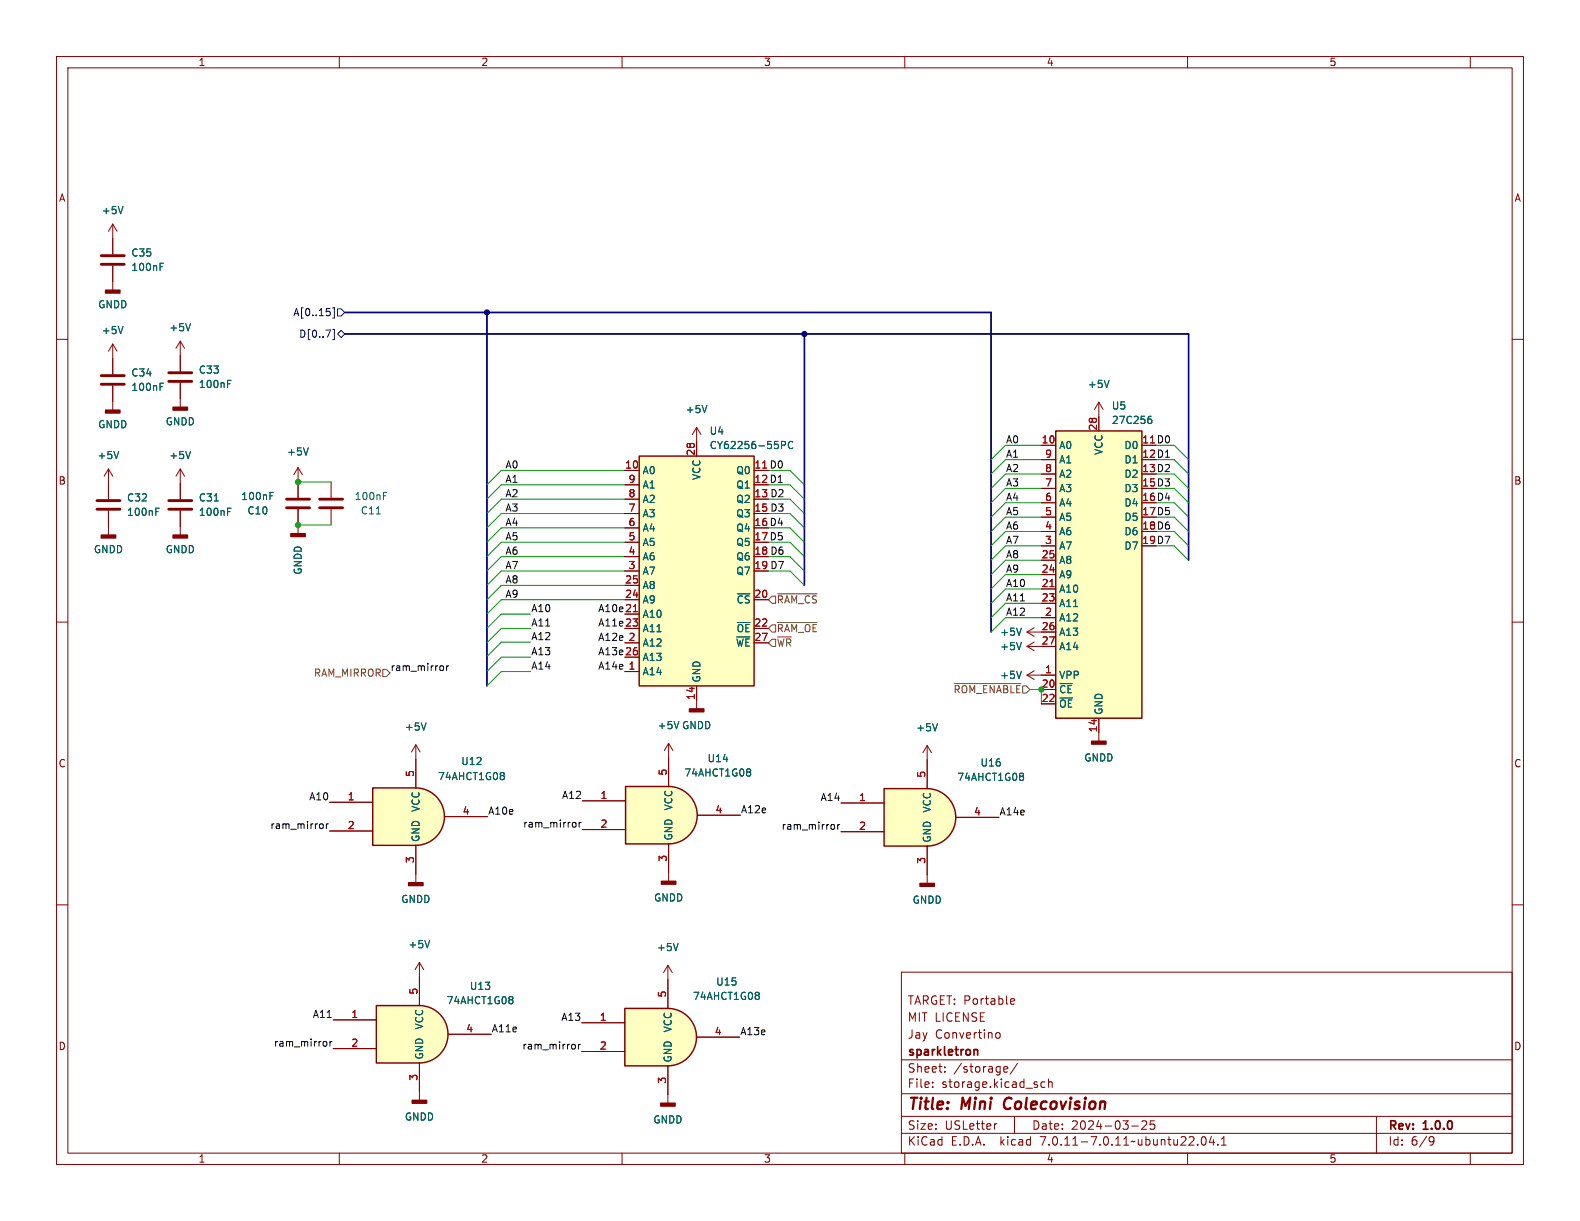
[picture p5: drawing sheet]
<svg xmlns="http://www.w3.org/2000/svg" width="279mm" height="216mm" viewBox="0 0 279 216" stroke-linecap="round" stroke-linejoin="round" font-family="sans-serif">
<g fill="none" stroke="#840000" stroke-width=".18">
<path d="M10 10h259.4v195.9h-259.4zM12 12h255.4v191.9h-255.4zM60 10v2M110 10v2M160 10v2M210 10v2M260 10v2M10 60h2M267.4 60h2M10 110h2M267.4 110h2M118.2 131.4l-.7 1.3"/>
<path d="M118.2 131.4v2.6M118.2 131.4l.8 1.3M123.2 123.8v1.5M10 160h2M118.2 154.3v1.5M267.4 160h2M159.4 171.9h108v32h-108zM178.7 177.4l.2 .2 .5-.1M178.7 176.8l.2-.2h.3l.2 .2v.1l-.7 .2M74.2 193v1.6M159.4 197.4h108M159.4 193.4h108"/>
<path d="M159.4 187.4h108M164.9 192.1v.2M164.9 191.4v.1M167.1 189.4v.2M167.1 188.7v.1M176.1 182.9l.3-.3 .3 .1 .2 .2v.4l-.2 .2-.3 .1-.3-.3M176.3 198.7l-.3 .1M177.5 189.4l.2 .2 .4-.1M177.5 188.8l.2-.2h.3l.2 .2v.1l-.7 .2M179.4 197.4v3M179.9 188l-1.3 1.9M184.8 191.4l-.4-.1-.3 .3v.4l.1 .2h.6"/>
<path d="M185.4 191.4l.2-.1 .4 .1 .1 .9M185.4 190.8v1.5M200.1 199.1h1.2M201.9 198.3l.6-.1 .2 .1 .1 .3-.9 1.1h.9M204.1 198.2h-.7v.7l.2-.1h.5l.1 .2-.1 .5-.2 .2-.5-.2M243.4 197.4v6.5M60 203.9v2M110 203.9v2M159.4 200.4h108M160 203.9v2M210 203.9v2M211.8 202.3v.2"/>
<path d="M212.6 201.1l.2-.1a.81 .81 0 0 1 .6 .6 .81 .81 0 0 1-.3 .8l-.2 .1a.81 .81 0 0 1-.3-1.4zM214.2 200.9l-.3 1.1h.9M214.6 201.5v1M215.4 202.3v.2M216 202.5h.9M216 201.4l.4-.4v1.5M253 201l.5 .1a.99 .99 0 0 1-.4 1.4h-.2M253.6 201.6l-.3 .3h-.3M260 203.9v2"/>
</g>
<path d="M177.8 194.4a1.27 1.27 0 0 0 0 1.6" fill="none" stroke="#840000" stroke-width=".4"/>
<path d="M172.3 185.6h.5l.1 1" fill="none" stroke="#840000" stroke-width=".3"/>
<g fill="#840000" stroke="#840000" stroke-width=".25">
<path d="M72.9 194.6h2.5v.5h-2.5z"/>
<path d="M121.9 125.3h2.6v.6h-2.6z"/>
<path d="M117 155.8h2.5v.5h-2.5z"/>
</g>
<path d="M118.2 139.1a5.1 5.1 0 0 1 5.1 5 5.1 5.1 0 0 1-5.1 5.1z" fill="#ffffc2" stroke="#ffffc2" stroke-width=".18"/>
<path d="M110.6 139.1h7.6v10.1h-7.6z" fill="#ffffc2"/>
<path d="M110.6 139.1h7.6a5.1 5.1 0 0 1 5.1 5 5.1 5.1 0 0 1-5.1 5.1h-7.6z" fill="none" stroke="#840000" stroke-width=".25"/>
<path d="M31.9 60.3l-.8 1.3M31.9 60.3v2.6M31.9 60.3l.7 1.3M118.2 134v5.1M103 141.6h7.6M103 146.7h7.6M118.2 149.2v5.1M123.3 144.1h7.6" fill="none" stroke="#840000" stroke-width=".18"/>
<path d="M33.7 57.2l-.4 1.3M132.5 136l.2 .2-.2 .3 .2 .2v.3l-.2 .2" fill="none" stroke="#006464" stroke-width=".18"/>
<path d="M118.1 178.3a5.1 5.1 0 0 1 5.1 5.1 5.1 5.1 0 0 1-5.1 5.1z" fill="#ffffc2" stroke="#ffffc2" stroke-width=".18"/>
<path d="M110.5 178.3h7.6v10.2h-7.6z" fill="#ffffc2"/>
<path d="M186.7 76.2h15.2v50.8h-15.2zM110.5 178.3h7.6a5.1 5.1 0 0 1 5.1 5.1 5.1 5.1 0 0 1-5.1 5.1h-7.6z" fill="none" stroke="#840000" stroke-width=".25"/>
<g fill="none" stroke="#840000" stroke-width=".18">
<path d="M19.9 49.8v1.5M184.1 78.7h2.6M194.3 73.7v2.5M184.1 99.1h2.6M184.1 96.5h2.6M184.1 94h2.6M184.1 91.4h2.6M184.1 88.9h2.6M184.1 86.4h2.6M184.1 83.8h2.6M184.1 81.3h2.6M184.1 119.4h2.6"/>
<path d="M184.1 109.2h2.6M184.1 104.1h2.6M184.1 106.7h2.6M184.1 101.6h2.6M184.1 111.8h2.6M184.1 114.3h2.6M184.1 121.9h2.6M184.1 124.5h2.6M194.3 127v4.1M118.1 170.7v7.6M118.1 170.7l-.8 1.3M118.1 170.7l.8 1.3"/>
<path d="M102.9 180.8h7.6M102.9 185.9h7.6M118.1 188.5v6.6M123.2 183.4h7.6"/>
</g>
<path d="M203.2 74.1h.4l.1 .2-.1 .5-.4 .1M203.6 73.6l-.4 .1M119.9 166.8l-.4 1.3M134 175.5l.3 .2-.3 .3 .3 .2v.3l-.3 .2" fill="none" stroke="#006464" stroke-width=".18"/>
<g fill="#840000" stroke="#840000" stroke-width=".25">
<path d="M116.8 195.1h2.6v.5h-2.6z"/>
<path d="M193 131.1h2.6v.5h-2.6z"/>
<path d="M18.7 51.3h2.5v.5h-2.5z"/>
</g>
<g fill="#ffffc2" stroke="#ffffc2" stroke-width=".18">
<path d="M186.7 76.2h15.2v50.8h-15.2z"/>
<path d="M73.5 139.3a5.1 5.1 0 0 1 5.1 5.1 5.1 5.1 0 0 1-5.1 5.1z"/>
</g>
<path d="M185.7 103.7h.7" fill="none" stroke="#a90000" stroke-width=".18"/>
<path d="M65.9 139.3h7.6v10.2h-7.6z" fill="#ffffc2"/>
<path d="M65.9 139.3h7.6a5.1 5.1 0 0 1 5.1 5.1 5.1 5.1 0 0 1-5.1 5.1h-7.6z" fill="none" stroke="#840000" stroke-width=".25"/>
<path d="M73.5 134.2v5.1M58.3 141.9h7.6M58.3 146.9h7.6M73.5 149.5v5.1M78.6 144.4h7.6" fill="none" stroke="#840000" stroke-width=".18"/>
<path d="M88.9 136.6l.3 .2-.3 .3 .3 .3v.2l-.3 .3" fill="none" stroke="#006464" stroke-width=".18"/>
<path d="M74.2 177.8a5.1 5.1 0 0 1 5 5.1 5.1 5.1 0 0 1-5 5.1z" fill="#ffffc2" stroke="#ffffc2" stroke-width=".18"/>
<path d="M66.5 177.8h7.7v10.2h-7.7z" fill="#ffffc2"/>
<path d="M113 80.6h20.3v40.7h-20.3zM66.5 177.8h7.7a5.1 5.1 0 0 1 5 5.1 5.1 5.1 0 0 1-5 5.1h-7.7z" fill="none" stroke="#840000" stroke-width=".25"/>
<g fill="none" stroke="#840000" stroke-width=".18">
<path d="M19.9 39.6v5.4M19.9 39.6l-.7 1.3M19.9 39.6l.8 1.3M19.9 47v2.8M19.9 60.8v2.6M19.9 71v1.5M19.9 60.8l-.7 1.3M19.9 60.8l.8 1.3M31.9 62.9v2.8M31.9 67.7v4.3M123.2 75.6v5M123.2 75.6l-.8 1.2"/>
<path d="M123.2 75.6l.8 1.2M194.3 71.1l.8 1.3M194.3 71.1v2.6M194.3 71.1l-.8 1.3M19.2 82.9v5.4M19.2 90.3v4.3M19.2 82.9l-.8 1.3M19.2 82.9l.7 1.3M31.9 82.9v5.4M31.9 90.3v4.3M31.9 82.9l-.8 1.3M31.9 82.9l.7 1.3"/>
<path d="M52.7 82.7v5.3M52.7 90v4.4M52.7 82.7l-.8 1.2M52.7 82.7l.8 1.2M58.5 85.2v2.8M58.5 90v2.8M110.5 83.2h2.5M110.5 98.4h2.5M110.5 95.9h2.5M110.5 93.3h2.5M110.5 90.8h2.5M110.5 88.3h2.5"/>
<path d="M110.5 85.7h2.5M110.5 118.7h2.5M110.5 113.7h2.5M110.5 106h2.5M110.5 108.6h2.5M110.5 111.1h2.5M110.5 103.5h2.5M110.5 116.2h2.5M110.5 101h2.5M133.3 113.7h2.6M133.3 106h2.6M133.3 111.1h2.6"/>
<path d="M181.6 111.8h2.5M181.6 111.8l1.3 .7M181.6 119.4h2.5M181.6 119.4l1.3 .7M181.6 114.3h2.5M181.6 114.3l1.3 .8M182.9 111l-1.3 .8M182.9 118.6l-1.3 .8M182.9 113.5l-1.3 .8M123.2 121.3v2.5M164 131.8l-.8 1.3M164 131.8v2.6"/>
<path d="M164 131.8l.7 1.3M74.2 170.2v7.6M74.2 170.2l-.8 1.3M74.2 170.2l.7 1.3M58.9 180.3h7.6M58.9 185.4h7.6M74.2 188v5M79.2 182.9h7.7"/>
</g>
<g fill="none" stroke="#006464" stroke-width=".18">
<path d="M21.8 36.5l-.5 1.3M21.8 57.7l-.5 1.3M28.3 47.2h.4M28.3 46.6h.6M21 79.8l-.4 1.3M33.7 79.8l-.4 1.3M40.2 67.9h.5M40.2 67.3h.6M54.5 79.2l-.4 1.3M125 71.7l-.4 1.3M138.2 78h.5l.2 .3-.1 .4h-.6M140.2 78.2a.6 .6 0 0 0-.8 .4 .6 .6 0 0 0 .5 .7l.3-.1"/>
<path d="M196.1 67.3l-.4 1.2M27.5 90.5h.5M27.5 89.9h.6M37.9 88.6h.7M40.2 90.5h.5M40.2 89.9h.6M47.7 87.7h.5M47.7 87.1h.6M66.5 90.9h.8M67.8 87.7h.4M67.8 87.1h.6M180.6 111.1l-.4 1.2"/>
<path d="M180.6 118.7l-.4 1.3M180.6 113.6l-.4 1.3M165.8 128l-.5 1.2M76 166.3l-.4 1.3M90.5 176.2l.2 .3-.2 .3 .2 .2v.2l-.2 .3"/>
</g>
<path d="M17.9 46.7h4.1M17.9 45.2h4.1M29.8 67.4h4.1M29.8 65.9h4.1M17.1 90h4.1M17.1 88.5h4.1M29.8 90h4.1M29.8 88.5h4.1M50.7 89.8h4M50.7 88.3h4M56.5 89.8h4.1M56.5 88.3h4.1" fill="none" stroke="#840000" stroke-width=".51"/>
<g fill="#840000" stroke="#840000" stroke-width=".25">
<path d="M51.4 94.4h2.6v.5h-2.6z"/>
<path d="M30.6 72h2.5v.5h-2.5z"/>
<path d="M30.6 94.6h2.5v.5h-2.5z"/>
<path d="M17.9 94.6h2.5v.5h-2.5z"/>
<path d="M18.7 72.5h2.5v.5h-2.5z"/>
</g>
<g fill="#ffffc2" stroke="#ffffc2" stroke-width=".18">
<path d="M113 80.6h20.3v40.7h-20.3z"/>
<path d="M164 139.4a5.1 5.1 0 0 1 5 5.1 5.1 5.1 0 0 1-5 5.1z"/>
</g>
<path d="M112 108.2h.7" fill="none" stroke="#a90000" stroke-width=".18"/>
<path d="M156.3 139.4h7.7v10.2h-7.7z" fill="#ffffc2"/>
<path d="M156.3 139.4h7.7a5.1 5.1 0 0 1 5 5.1 5.1 5.1 0 0 1-5 5.1h-7.7z" fill="none" stroke="#840000" stroke-width=".25"/>
<g fill="none" stroke="#840000" stroke-width=".18">
<path d="M19.9 42.2v2.8M19.9 47v2.8M19.9 63.4v2.8M19.9 68.2v2.8M31.9 62.9v2.8M31.9 67.7v2.8M123.2 78.1v2.5M184.1 78.7h2.6M194.3 73.7v2.5M19.2 85.5v2.8M19.2 90.3v2.8M31.9 85.5v2.8"/>
<path d="M31.9 90.3v2.8M52.7 85.2v2.8M52.7 90v2.8M110.5 83.2h2.5M110.5 98.4h2.5M110.5 95.9h2.5M110.5 93.3h2.5M110.5 90.8h2.5M110.5 88.3h2.5M110.5 85.7h2.5M184.1 99.1h2.6M184.1 96.5h2.6"/>
<path d="M184.1 94h2.6M184.1 91.4h2.6M184.1 88.9h2.6M184.1 86.4h2.6M184.1 83.8h2.6M184.1 81.3h2.6M110.5 118.7h2.5M110.5 113.7h2.5M110.5 106h2.5M110.5 108.6h2.5M110.5 111.1h2.5M110.5 103.5h2.5"/>
<path d="M110.5 116.2h2.5M110.5 101h2.5M133.3 113.7h2.6M133.3 106h2.6M133.3 111.1h2.6M184.1 119.4h2.6M184.1 109.2h2.6M184.1 104.1h2.6M184.1 106.7h2.6M184.1 101.6h2.6M184.1 111.8h2.6M184.1 114.3h2.6"/>
<path d="M73.5 131.7l-.7 1.3M73.5 131.7v7.6M73.5 131.7l.8 1.3M118.2 134v5.1M123.2 121.3v2.5M164 134.4v5M184.1 121.9h2.6M184.1 124.5h2.6M194.3 127v2.5M58.3 141.9h7.6M58.3 146.9h7.6M73.5 149.5v6.6"/>
<path d="M78.6 144.4h7.6M103 141.6h7.6M103 146.7h7.6M118.2 149.2v5.1M123.3 144.1h7.6M148.7 142h7.6M148.7 147.1h7.6M164 149.6v6.6M169 144.5h7.7M74.2 172.7v5.1M118.1 173.2v5.1M58.9 180.3h7.6"/>
<path d="M58.9 185.4h7.6M74.2 188v5M79.2 182.9h7.7M102.9 180.8h7.6M102.9 185.9h7.6M118.1 188.5v5M123.2 183.4h7.6"/>
</g>
<g fill="none" stroke="#006464" stroke-width=".18">
<path d="M21.8 36.5l-.5 1.3M21.8 57.7l-.5 1.3M28.3 47.2h.4M28.3 46.6h.6M33.7 57.2l-.4 1.3M21 79.8l-.4 1.3M28.3 68.4h.4M28.3 67.8h.6M33.7 79.8l-.4 1.3M40.2 67.9h.5M40.2 67.3h.6M54.5 79.2l-.4 1.3"/>
<path d="M125 71.7l-.4 1.3M138.2 78h.5l.2 .3-.1 .4h-.6M140.2 78.2a.6 .6 0 0 0-.8 .4 .6 .6 0 0 0 .5 .7l.3-.1M196.1 67.3l-.4 1.2M203.2 74.1h.4l.1 .2-.1 .5-.4 .1M203.6 73.6l-.4 .1M27.5 90.5h.5M27.5 89.9h.6M37.9 88.6h.7M40.2 90.5h.5M40.2 89.9h.6M47.7 87.7h.5"/>
<path d="M47.7 87.1h.6M180.6 113.6l-.4 1.3M180.6 118.7l-.4 1.3M180.6 111.1l-.4 1.2M75.3 127.8l-.4 1.3M88.9 136.6l.3 .2-.3 .3 .3 .3v.2l-.3 .3M132.5 136l.2 .2-.2 .3 .2 .2v.3l-.2 .2M165.8 128l-.5 1.2M180.8 136.7l.2 .3-.2 .3 .2 .2v.3l-.2 .2M76 166.3l-.4 1.3M90.5 176.2l.2 .3-.2 .3 .2 .2v.2l-.2 .3M119.9 166.8l-.4 1.3"/>
<path d="M134 175.5l.3 .2-.3 .3 .3 .2v.3l-.3 .2"/>
</g>
<g fill="#840000" stroke="#840000" stroke-width=".25">
<path d="M162.7 156.2h2.5v.5h-2.5z"/>
<path d="M72.3 156.1h2.5v.5h-2.5z"/>
</g>
<path d="M17.9 67.9h4.1M17.9 66.4h4.1" fill="none" stroke="#840000" stroke-width=".51"/>
<path d="M67.7 118.4h.6l.7 .6-.7 .6h-.6zM136.5 110.5h.7v1.3h-.7l-.6-.7zM136.5 105.4h.7v1.3h-.7l-.6-.7zM136.5 113h.7v1.3h-.7l-.6-.6zM137.5 110.1h7M137.5 105h7M168.7 120.9h11.8" fill="none" stroke="#725600" stroke-width=".18"/>
<path d="M58.3 55.2v.5M58.8 54.4h.3v1.8h-.3M58.8 58.2h.3v1.9h-.3M59.7 54.6h.6l.7 .6-.7 .7h-.6zM59.7 59.1l.6-.7 .7 .7-.7 .6z" fill="none" stroke="#000084" stroke-width=".18"/>
<g fill="none" stroke="#0f0f0f" stroke-width=".18">
<path d="M78.2 117.7l.2 .3v.3l-.2 .3M79 117.7v.9M79.3 117.7l-.3 .3M56.9 145.7l.3 .2v.4l-.3 .2M57.7 145.7v.8M58.1 145.7l-.4 .2M101.6 145.4l.3 .3v.3l-.3 .3M102.4 145.4v.9M102.8 145.4l-.4 .3M147.3 145.8l.3 .2v.4l-.3 .2M148.1 145.8v.8M148.5 145.8l-.4 .2"/>
<path d="M57.6 184.1l.2 .3v.4l-.2 .2M58.3 184.1v.9M58.7 184.1l-.4 .3M101.5 184.7l.2 .2v.4l-.2 .2M102.3 184.7v.8M102.6 184.7l-.3 .2"/>
</g>
<path d="M61 59.1h149.2v40M61 55.2h114.3v56.6M86.1 55.2v66.1M142.2 59.1v44.4" fill="none" stroke="#000084" stroke-width=".3"/>
<g fill="none" stroke="#009600" stroke-width=".18">
<path d="M184.1 78.7h-6.3l-2.5 2.6M204.5 78.7h3.1l2.6 2.6M52.7 85.2h5.8M52.7 92.8h5.8M110.5 93.3h-21.9l-2.5 2.6M110.5 95.9h-21.9l-2.5 2.5M110.5 90.8h-21.9l-2.5 2.5M110.5 83.2h-21.9l-2.5 2.5M110.5 98.4h-21.9l-2.5 2.6M110.5 85.7h-21.9l-2.5 2.6M110.5 88.3h-21.9l-2.5 2.5M135.9 93.3h3.8l2.5 2.6"/>
<path d="M135.9 95.9h3.8l2.5 2.5M135.9 90.8h3.8l2.5 2.5M135.9 83.2h3.8l2.5 2.5M135.9 98.4h3.8l2.5 2.6M135.9 85.7h3.8l2.5 2.6M135.9 88.3h3.8l2.5 2.5M184.1 86.4h-6.3l-2.5 2.5M184.1 91.4h-6.3l-2.5 2.6M184.1 96.5h-6.3l-2.5 2.6M184.1 88.9h-6.3l-2.5 2.5M184.1 94h-6.3l-2.5 2.5M184.1 81.3h-6.3l-2.5 2.5"/>
<path d="M184.1 83.8h-6.3l-2.5 2.6M184.1 99.1h-6.3l-2.5 2.5M204.5 86.4h3.1l2.6 2.5M204.5 91.4h3.1l2.6 2.6M204.5 96.5h3.1l2.6 2.6M204.5 88.9h3.1l2.6 2.5M204.5 94h3.1l2.6 2.5M204.5 81.3h3.1l2.6 2.5M204.5 83.8h3.1l2.6 2.6M93.9 113.5h-5.3l-2.5 2.6M93.9 116.2h-5.3l-2.5 2.5M93.9 118.7h-5.3l-2.5 2.6"/>
<path d="M93.9 111.1h-5.3l-2.5 2.6M93.9 108.6h-5.3l-2.5 2.5M110.5 103.5h-21.9l-2.5 2.5M110.5 101h-21.9l-2.5 2.5M110.5 106h-21.9l-2.5 2.6M135.9 101h3.8l2.5 2.5M184.1 104.1h-6.3l-2.5 2.6M184.1 109.2h-6.3l-2.5 2.6M184.1 106.7h-6.3l-2.5 2.5M184.1 101.6h-6.3l-2.5 2.5M182.1 121.9h2v2.6"/>
</g>
<path d="M112 108.2h.7M185.7 103.7h.7" fill="none" stroke="#a90000" stroke-width=".18"/>
<g fill="#009600" stroke="#009600" stroke-width=".18">
<circle cx="184.1" cy="121.9" r=".46"/>
<circle cx="52.7" cy="85.2" r=".46"/>
<circle cx="52.7" cy="92.8" r=".46"/>
</g>
<g fill="#000084" stroke="#000084" stroke-width=".18">
<circle cx="86.1" cy="55.2" r=".46"/>
<circle cx="142.2" cy="59.1" r=".46"/>
</g>
<g font-size="2.8" fill="#840000">
<text x="160.4" y="196.8">Title:</text>
<text x="170.1" y="196.8">Mini</text>
<text x="178.4" y="196.8">Colecovision</text>
</g>
<g font-size="2.1" fill="#840000">
<text x="160.4" y="177.9">TARGET: Portable</text>
<text x="160.4" y="183.9">Jay</text>
<text x="160.4" y="180.9">MIT LICENSE</text>
<text x="165.3" y="183.9">Convertino</text>
<text x="160.4" y="189.9">Sheet:</text>
<text x="160.4" y="187.1">sparkletron</text>
<text x="168.6" y="189.9">/storage/</text>
<text x="160.4" y="192.6">File:</text>
<text x="166.5" y="192.6">storage.kicad_sch</text>
<text x="160.4" y="202.8">KiCad</text>
<text x="160.4" y="200">Size:</text>
<text x="167.1" y="200">USLetter</text>
<text x="168.1" y="202.8">E.D.A.</text>
<text x="177" y="202.8">kicad</text>
<text x="182.4" y="200">Date:</text>
<text x="184.2" y="202.8">7.0.11-7.0.11~ubuntu22.04.1</text>
<text x="189.4" y="200">2024-03-25</text>
<text x="245.4" y="200.2">Rev:</text>
<text x="245.4" y="202.8">Id:</text>
<text x="249.5" y="202.8">6/9</text>
<text x="251.8" y="200.2">1.0.0</text>
</g>
<g font-size="1.8" fill="#840000">
<text x="35" y="11.9">1</text>
<text x="85" y="11.9">2</text>
<text x="135" y="11.9">3</text>
<text x="185" y="11.9">4</text>
<text x="235" y="11.9">5</text>
<text x="10.3" y="35.9">A</text>
<text x="267.7" y="35.9">A</text>
<text x="201.9" y="81">12 D1</text>
<text x="201.9" y="83.6">13 D2</text>
<text x="10.3" y="85.9">B</text>
<text x="133.3" y="85.5">12 D1</text>
<text x="133.3" y="88">13 D2</text>
<text x="201.9" y="86.1">15 D3</text>
<text x="201.9" y="88.6">16 D4</text>
<text x="267.7" y="85.9">B</text>
<text x="133.3" y="90.6">15 D3</text>
<text x="133.3" y="93.1">16 D4</text>
<text x="133.3" y="95.6">17 D5</text>
<text x="201.9" y="91.2">17 D5</text>
<text x="201.9" y="93.7">18 D6</text>
<text x="133.3" y="98.2">18 D6</text>
<text x="133.3" y="100.7">19 D7</text>
<text x="201.9" y="96.3">19 D7</text>
<text x="10.3" y="135.9">C</text>
<text x="267.7" y="135.9">C</text>
<text x="10.3" y="185.9">D</text>
<text x="267.7" y="185.9">D</text>
<text x="35" y="205.8">1</text>
<text x="85" y="205.8">2</text>
<text x="135" y="205.8">3</text>
<text x="185" y="205.8">4</text>
<text x="235" y="205.8">5</text>
</g>
<g font-size="1.8" fill="#006464">
<text x="17.9" y="38.1">+5V</text>
<text x="23.1" y="45.6">C35</text>
<text x="23.1" y="48.1">100nF</text>
<text x="17.3" y="54.7">GNDD</text>
<text x="17.9" y="59.3">+5V</text>
<text x="29.8" y="58.8">+5V</text>
<text x="23.1" y="69.3">100nF</text>
<text x="23.1" y="66.8">C34</text>
<text x="35.1" y="68.8">100nF</text>
<text x="35.1" y="66.3">C33</text>
<text x="192.3" y="68.8">+5V</text>
<text x="17.3" y="75.9">GNDD</text>
<text x="29.2" y="75.4">GNDD</text>
<text x="121.2" y="73.3">+5V</text>
<text x="125.4" y="77.1">U4</text>
<text x="196.5" y="72.6">U5</text>
<text x="196.5" y="75.2">27C256</text>
<text x="17.1" y="81.4">+5V</text>
<text x="29.8" y="81.4">+5V</text>
<text x="50.7" y="80.7">+5V</text>
<text x="125.4" y="79.6">CY62256-55PC</text>
<text x="187.2" y="79.6">A0</text>
<text x="187.2" y="82.1">A1</text>
<text x="195.2" y="80.5" transform="rotate(-90 195.2 80.5)">VCC</text>
<text x="198.7" y="79.6">D0</text>
<text x="198.7" y="82.1">D1</text>
<text x="22.4" y="88.9">C32</text>
<text x="35.1" y="88.9">C31</text>
<text x="42.6" y="88.6">100nF</text>
<text x="62.6" y="88.6">100nF</text>
<text x="113.5" y="84">A0</text>
<text x="113.5" y="89.1">A2</text>
<text x="113.5" y="86.6">A1</text>
<text x="124.1" y="85" transform="rotate(-90 124.1 85)">VCC</text>
<text x="130.1" y="84">Q0</text>
<text x="130.1" y="86.6">Q1</text>
<text x="130.1" y="89.1">Q2</text>
<text x="187.2" y="89.8">A4</text>
<text x="187.2" y="87.2">A3</text>
<text x="187.2" y="84.7">A2</text>
<text x="198.7" y="84.7">D2</text>
<text x="198.7" y="87.2">D3</text>
<text x="198.7" y="89.8">D4</text>
<text x="22.4" y="91.4">100nF</text>
<text x="35.1" y="91.4">100nF</text>
<text x="43.6" y="91.2">C10</text>
<text x="63.7" y="91.2">C11</text>
<text x="113.5" y="94.2">A4</text>
<text x="113.5" y="91.7">A3</text>
<text x="130.1" y="91.7">Q3</text>
<text x="130.1" y="94.2">Q4</text>
<text x="187.2" y="94.8">A6</text>
<text x="187.2" y="92.3">A5</text>
<text x="198.7" y="92.3">D5</text>
<text x="198.7" y="94.8">D6</text>
<text x="16.5" y="98">GNDD</text>
<text x="29.2" y="98">GNDD</text>
<text x="53.6" y="101.7" transform="rotate(-90 53.6 101.7)">GNDD</text>
<text x="113.5" y="101.8">A7</text>
<text x="113.5" y="99.3">A6</text>
<text x="113.5" y="96.7">A5</text>
<text x="130.1" y="96.7">Q5</text>
<text x="130.1" y="99.3">Q6</text>
<text x="130.1" y="101.8">Q7</text>
<text x="187.2" y="99.9">A8</text>
<text x="187.2" y="97.4">A7</text>
<text x="198.7" y="97.4">D7</text>
<text x="113.5" y="106.9">A9</text>
<text x="113.5" y="104.4">A8</text>
<text x="130.2" y="106.9">~{CS}</text>
<text x="187.2" y="105">A10</text>
<text x="187.2" y="107.5">A11</text>
<text x="187.2" y="102.5">A9</text>
<text x="113.5" y="109.4">A10</text>
<text x="113.5" y="112">A11</text>
<text x="130.2" y="112">~{OE}</text>
<text x="176.8" y="112.6">+5V</text>
<text x="187.2" y="110.1">A12</text>
<text x="187.2" y="112.6">A13</text>
<text x="113.5" y="119.6">A14</text>
<text x="113.5" y="114.5">A12</text>
<text x="113.5" y="117.1">A13</text>
<text x="130" y="114.5">~{WE}</text>
<text x="176.8" y="115.2">+5V</text>
<text x="187.2" y="115.2">A14</text>
<text x="124.1" y="120.8" transform="rotate(-90 124.1 120.8)">GND</text>
<text x="176.8" y="120.2">+5V</text>
<text x="187.2" y="120.2">VPP</text>
<text x="187.2" y="122.8">~{CE}</text>
<text x="187.2" y="125.3">~{OE}</text>
<text x="71.5" y="129.4">+5V</text>
<text x="116.2" y="129.1">+5V GNDD</text>
<text x="161.9" y="129.5">+5V</text>
<text x="195.2" y="126.5" transform="rotate(-90 195.2 126.5)">GND</text>
<text x="81.5" y="135.5">U12</text>
<text x="120.9" y="137.5">74AHCT1G08</text>
<text x="125" y="135">U14</text>
<text x="173.3" y="135.7">U16</text>
<text x="191.6" y="134.8">GNDD</text>
<text x="74.4" y="143.7" transform="rotate(-90 74.4 143.7)">VCC</text>
<text x="77.4" y="138.2">74AHCT1G08</text>
<text x="119.1" y="143.4" transform="rotate(-90 119.1 143.4)">VCC</text>
<text x="164.8" y="143.8" transform="rotate(-90 164.8 143.8)">VCC</text>
<text x="169.2" y="138.3">74AHCT1G08</text>
<text x="74.4" y="149" transform="rotate(-90 74.4 149)">GND</text>
<text x="119.1" y="148.7" transform="rotate(-90 119.1 148.7)">GND</text>
<text x="164.8" y="149.1" transform="rotate(-90 164.8 149.1)">GND</text>
<text x="70.9" y="159.9">GNDD</text>
<text x="115.6" y="159.6">GNDD</text>
<text x="161.3" y="160">GNDD</text>
<text x="72.1" y="167.9">+5V</text>
<text x="116.1" y="168.4">+5V</text>
<text x="78.9" y="177.8">74AHCT1G08</text>
<text x="83" y="175.2">U13</text>
<text x="122.4" y="177">74AHCT1G08</text>
<text x="126.5" y="174.5">U15</text>
<text x="75" y="182.1" transform="rotate(-90 75 182.1)">VCC</text>
<text x="119" y="182.6" transform="rotate(-90 119 182.6)">VCC</text>
<text x="75" y="187.5" transform="rotate(-90 75 187.5)">GND</text>
<text x="119" y="188" transform="rotate(-90 119 188)">GND</text>
<text x="71.5" y="198.3">GNDD</text>
<text x="115.4" y="198.9">GNDD</text>
</g>
<g font-size="1.8" fill="#000084">
<text x="51.8" y="56.1">A[0..15]</text>
<text x="52.8" y="59.9">D[0..7]</text>
</g>
<g font-size="1.8" fill="#a90000">
<text x="194.1" y="76.2" transform="rotate(-90 194.1 76.2)">28</text>
<text x="110.4" y="82.9">10</text>
<text x="122.9" y="80.7" transform="rotate(-90 122.9 80.7)">28</text>
<text x="133.3" y="82.9">11 D0</text>
<text x="133.3" y="82.9">11</text>
<text x="184.1" y="78.5">10</text>
<text x="184.7" y="83.6">8</text>
<text x="184.7" y="81">9</text>
<text x="201.9" y="78.5">11 D0</text>
<text x="201.9" y="78.5">11</text>
<text x="201.9" y="81">12</text>
<text x="201.9" y="83.6">13</text>
<text x="111.1" y="88">8</text>
<text x="111.1" y="85.5">9</text>
<text x="133.3" y="85.5">12</text>
<text x="133.3" y="88">13</text>
<text x="184.7" y="88.6">6</text>
<text x="184.7" y="86.1">7</text>
<text x="201.9" y="86.1">15</text>
<text x="201.9" y="88.6">16</text>
<text x="111.1" y="95.6">5</text>
<text x="111.1" y="93.1">6</text>
<text x="111.1" y="90.6">7</text>
<text x="133.3" y="90.6">15</text>
<text x="133.3" y="93.1">16</text>
<text x="133.3" y="95.6">17</text>
<text x="184.7" y="93.7">4</text>
<text x="184.7" y="91.2">5</text>
<text x="201.9" y="91.2">17</text>
<text x="201.9" y="93.7">18</text>
<text x="111.1" y="100.7">3</text>
<text x="111.1" y="98.2">4</text>
<text x="133.3" y="98.2">18</text>
<text x="133.3" y="100.7">19</text>
<text x="184.1" y="101.3">24</text>
<text x="184.1" y="98.8">25</text>
<text x="184.7" y="96.3">3</text>
<text x="201.9" y="96.3">19</text>
<text x="110.4" y="105.8">24</text>
<text x="110.4" y="103.3">25</text>
<text x="133.3" y="105.8">20</text>
<text x="184.1" y="103.9">21</text>
<text x="184.1" y="106.4">23</text>
<text x="110.4" y="108.3">21</text>
<text x="110.4" y="110.9">23</text>
<text x="111.1" y="113.4">2</text>
<text x="133.3" y="110.9">22</text>
<text x="133.3" y="113.4">27</text>
<text x="184.1" y="111.5">26</text>
<text x="184.7" y="109">2</text>
<text x="110.4" y="116">26</text>
<text x="111.1" y="118.5">1</text>
<text x="184.1" y="114">27</text>
<text x="184.7" y="119.1">1</text>
<text x="122.9" y="123.9" transform="rotate(-90 122.9 123.9)">14</text>
<text x="184.1" y="121.7">20</text>
<text x="184.1" y="124.2">22</text>
<text x="194.1" y="129.6" transform="rotate(-90 194.1 129.6)">14</text>
<text x="73.3" y="137.5" transform="rotate(-90 73.3 137.5)">5</text>
<text x="118" y="137.2" transform="rotate(-90 118 137.2)">5</text>
<text x="163.7" y="137.6" transform="rotate(-90 163.7 137.6)">5</text>
<text x="61.4" y="141.6">1</text>
<text x="106.1" y="141.4">1</text>
<text x="126.4" y="143.9">4</text>
<text x="151.8" y="141.7">1</text>
<text x="61.4" y="146.7">2</text>
<text x="81.7" y="144.1">4</text>
<text x="106.1" y="146.4">2</text>
<text x="151.8" y="146.8">2</text>
<text x="172.1" y="144.3">4</text>
<text x="73.3" y="152.7" transform="rotate(-90 73.3 152.7)">3</text>
<text x="118" y="152.5" transform="rotate(-90 118 152.5)">3</text>
<text x="163.7" y="152.9" transform="rotate(-90 163.7 152.9)">3</text>
<text x="73.9" y="176" transform="rotate(-90 73.9 176)">5</text>
<text x="117.9" y="176.5" transform="rotate(-90 117.9 176.5)">5</text>
<text x="62" y="180.1">1</text>
<text x="62" y="185.2">2</text>
<text x="82.4" y="182.6">4</text>
<text x="106" y="180.6">1</text>
<text x="106" y="185.7">2</text>
<text x="126.3" y="183.1">4</text>
<text x="73.9" y="191.2" transform="rotate(-90 73.9 191.2)">3</text>
<text x="117.9" y="191.7" transform="rotate(-90 117.9 191.7)">3</text>
</g>
<g font-size="1.8" fill="#0f0f0f">
<text x="89.3" y="82.9">A0</text>
<text x="177.8" y="81">A1</text>
<text x="177.8" y="83.6">A2</text>
<text x="177.8" y="78.5">A0</text>
<text x="89.3" y="88">A2</text>
<text x="89.3" y="85.5">A1</text>
<text x="177.8" y="86.1">A3</text>
<text x="177.8" y="88.6">A4</text>
<text x="89.3" y="95.6">A5</text>
<text x="89.3" y="93.1">A4</text>
<text x="89.3" y="90.5">A3</text>
<text x="177.8" y="91.2">A5</text>
<text x="177.8" y="93.7">A6</text>
<text x="89.3" y="98.2">A6</text>
<text x="89.3" y="100.7">A7</text>
<text x="177.8" y="96.3">A7</text>
<text x="177.8" y="101.3">A9</text>
<text x="177.8" y="98.8">A8</text>
<text x="89.3" y="103.2">A8</text>
<text x="89.3" y="105.8">A9</text>
<text x="177.8" y="106.4">A11</text>
<text x="177.8" y="103.9">A10</text>
<text x="93.9" y="108.3">A10</text>
<text x="93.9" y="113.3">A12</text>
<text x="93.9" y="110.9">A11</text>
<text x="105.7" y="110.9">A11e 23</text>
<text x="105.7" y="113.4">A12e 2</text>
<text x="105.7" y="108.3">A10e 21</text>
<text x="177.8" y="109">A12</text>
<text x="69" y="118.7">ram_mirror</text>
<text x="93.9" y="118.5">A14</text>
<text x="93.9" y="115.9">A13</text>
<text x="105.7" y="115.9">A13e 26</text>
<text x="105.7" y="118.5">A14e 1</text>
<text x="54.6" y="141.6">A10</text>
<text x="99.3" y="141.3">A12</text>
<text x="130.9" y="143.9">A12e</text>
<text x="145" y="141.7">A14</text>
<text x="47.7" y="146.7">ram_mirror</text>
<text x="86.2" y="144.1">A10e</text>
<text x="92.4" y="146.4">ram_mirror</text>
<text x="138.1" y="146.8">ram_mirror</text>
<text x="176.7" y="144.3">A14e</text>
<text x="48.3" y="185.2">ram_mirror</text>
<text x="55.2" y="180.1">A11</text>
<text x="86.9" y="182.6">A11e</text>
<text x="92.3" y="185.7">ram_mirror</text>
<text x="99.2" y="180.6">A13</text>
<text x="130.8" y="183.1">A13e</text>
</g>
<g font-size="1.8" fill="#725600">
<text x="137.3" y="106.9">~{RAM_CS}</text>
<text x="137.3" y="112">~{RAM_OE}</text>
<text x="55.4" y="119.9">RAM_MIRROR</text>
<text x="137.3" y="114.5">~{WR}</text>
<text x="168.5" y="122.8">~{ROM_ENABLE}</text>
</g>
</svg>
